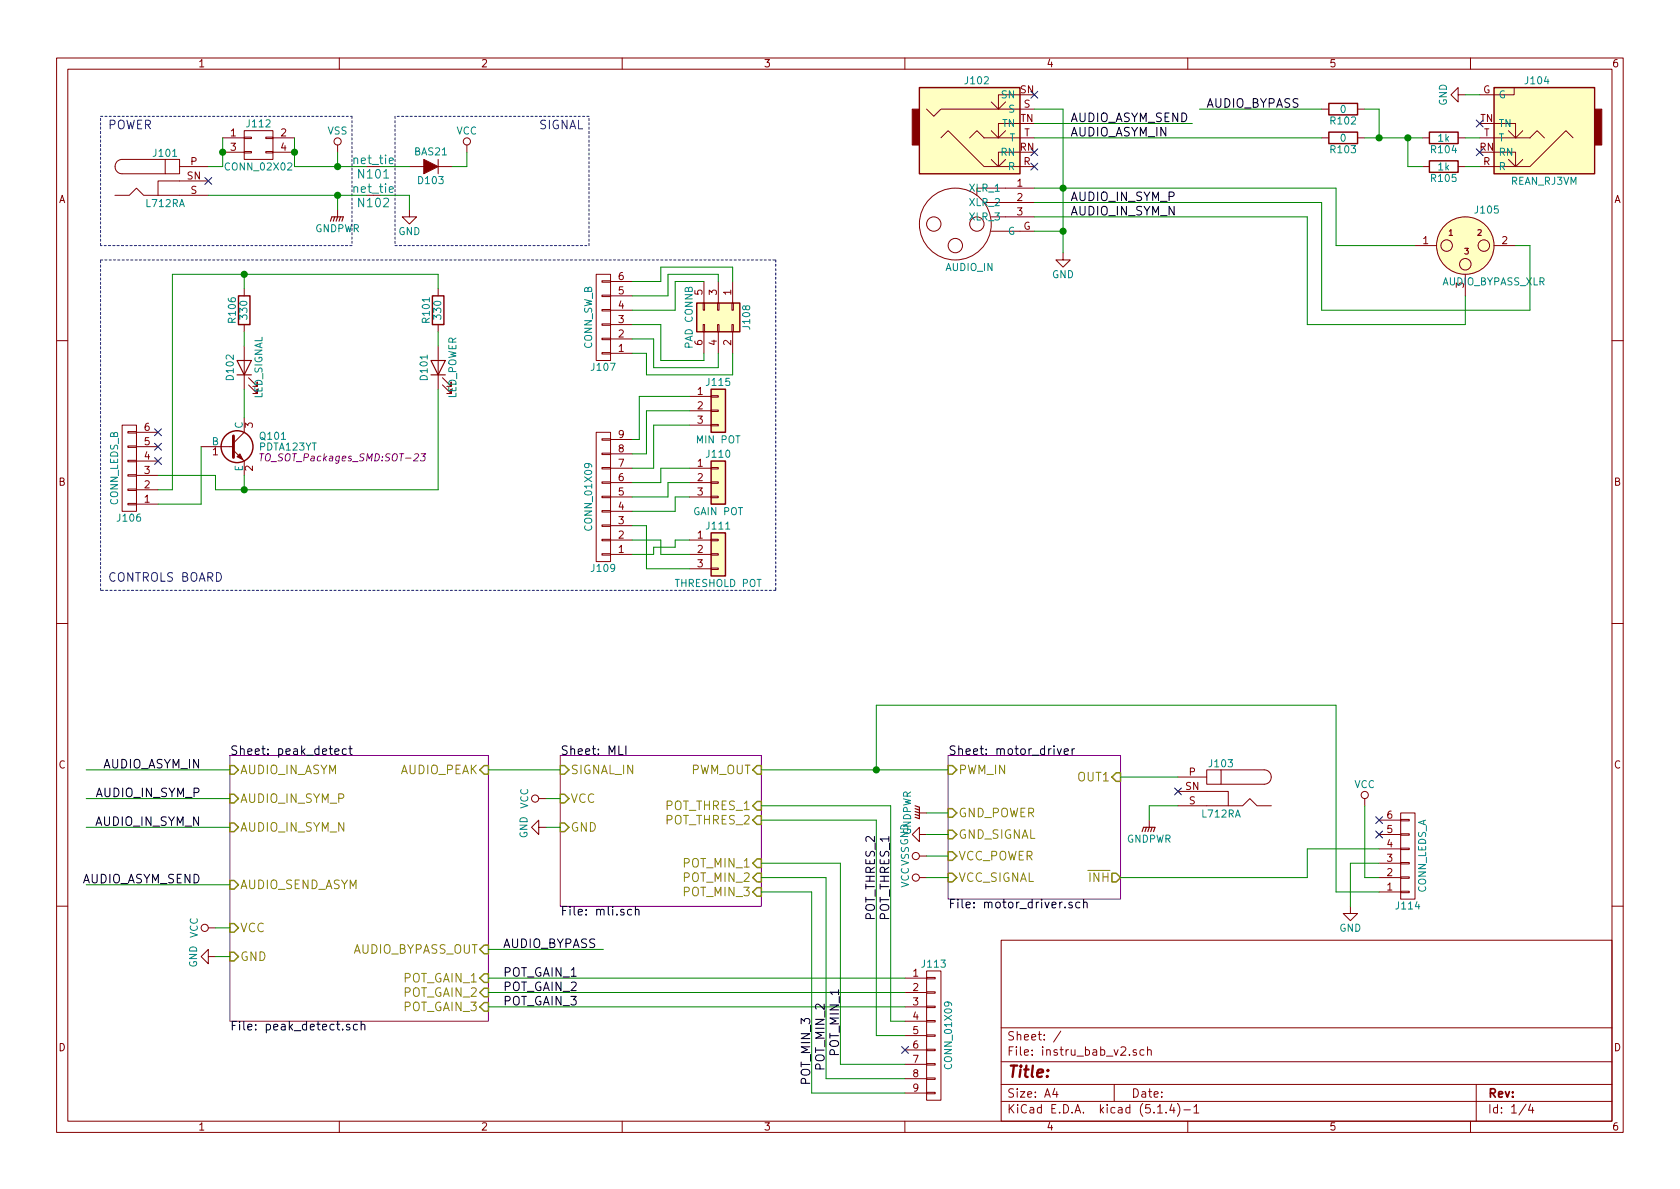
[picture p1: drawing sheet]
<svg xmlns="http://www.w3.org/2000/svg" width="297mm" height="210mm" viewBox="0 0 297 210" stroke-linecap="round" stroke-linejoin="round" font-family="sans-serif">
<g fill="none" stroke="#840000" stroke-width=".18">
<path d="M10 10.3h277v189.9h-277zM12 12.2h273v186.1h-273zM60 10.3v1.9M110 10.3v1.9M160 10.3v1.9M163.8 19.3l1.3 1.3 1.3-1.3h16.5M175.3 18l1.2 1.3 1.3-1.3M180.3 16.8h-3.8v2.5M210 10.3v1.9M233.7 19.3h1.2M240 19.3h1.3M257.8 16.8v-1.3l-1.3 1.3 1.3 1.2v-1.2h1.3"/>
<path d="M260 10.3v1.9M267.7 15.5v1.3h-6.1M20.3 34.5h2.6l1.2-1.2 1.3 1.2h11.4M29.2 28.2h2.5v2.5h-2.5zM29.2 28.2h-7.6a1.27 1.27 0 0 0-1.3 1.3 1.27 1.27 0 0 0 1.3 1.2h7.6M31.7 29.5h5.1M36.8 32h-8.9v2.5M39.4 24.4h3.8M39.4 26.9h3.8M43.2 26.8h1.2v.2h-1.2zM43.2 24.3h1.2v.2h-1.2zM43.2 23.1h5.1v5.1h-5.1z"/>
<path d="M47 26.8h1.3v.2h-1.3zM47 24.3h1.3v.2h-1.3zM48.3 24.4h3.8M48.3 26.9h3.8M59.7 25.6v1.3M59.7 37.1v1.2M72.4 37.1v1.2h1.3l-1.3 1.3-1.3-1.3h1.3M72.4 29.5h2.5M77.5 28.2v2.5M77.5 29.5h2.5M82.5 25.6v1.3M166.4 24.4l1.2-1.3 6.4 6.4h8.9"/>
<path d="M171.4 24.4l1.3-1.3 1.3 1.3h8.9M174 35.8h8.9M175.3 28.2l1.2 1.3 1.3-1.3M175.3 23.1l1.2 1.3 1.3-1.3M175.3 38.3h7.6M180.3 26.9h-3.8v2.6M180.3 21.8h-3.8v2.6M182.9 33.3h-10.2v1.2M233.7 24.4h1.2M240 24.4h1.3M251.5 29.5h1.2M251.5 24.4h1.2"/>
<path d="M257.8 29.5h1.3M257.8 24.4h1.3M261.6 24.4h8.9l1.3-1.3 1.2 1.3M264.2 26.9h3.8v2.6M264.2 21.8h3.8v2.6M266.7 28.2l1.3 1.3 1.2-1.3M266.7 23.1l1.3 1.3 1.2-1.3M278.1 24.4l-1.2-1.3-6.4 6.4h-8.9M43.2 51v1.3M43.2 57.4v1.3M77.5 51v1.3M77.5 57.4v1.3"/>
<path d="M105.4 48.5h2.5v15.2h-2.5zM106.4 49.7h1.5v.2h-1.5zM106.4 52.2h1.5v.2h-1.5zM106.4 54.7h1.5v.3h-1.5zM106.4 57.3h1.5v.2h-1.5zM106.4 59.8h1.5v.3h-1.5zM107.9 59.9h3.9M107.9 57.4h3.9M107.9 54.9h3.9M107.9 52.3h3.9M107.9 49.8h3.9M124.3 53.6h.3v1.3h-.3z"/>
<path d="M124.3 57.4h.3v1.3h-.3zM124.5 49.8v3.8M124.5 58.7v3.8M126.9 53.6h.2v1.3h-.2zM126.9 57.4h.2v1.3h-.2zM127 49.8v3.8M127 58.7v3.8M129.4 53.6h.3v1.3h-.3zM129.4 57.4h.3v1.3h-.3zM129.5 49.8v3.8M129.5 58.7v3.8M175.3 40.9h7.6"/>
<path d="M188 44.7v1.3h1.2l-1.2 1.2-1.3-1.2h1.3M250.2 43.4h3.8M259.1 48.5v3.8M264.2 43.4h3.8M10 60.2h2M21.6 75.2h2.5v15.2h-2.5zM22.6 76.3h1.5v.3h-1.5zM22.6 78.9h1.5v.2h-1.5zM24.1 79h3.8M24.1 76.4h3.8M35.6 79h5.7M41.3 79.6l1.9 1.9v2.6"/>
<path d="M43.2 61.2v7.6M43.2 73.9v2.5l-1.9 2M43.9 68.1l1.6 1.5v-.8v.8h-.8M43.9 66.8l1.6 1.5v-.7v.7h-.8M77.5 61.2v7.6M78.2 68.1l1.6 1.5v-.8v.8h-.8M78.2 66.8l1.6 1.5v-.7v.7h-.8M105.4 76.4h2.5v22.9h-2.5zM106.4 77.6h1.5v.2h-1.5zM106.4 62.4h1.5v.2h-1.5zM107.9 77.7h3.9M107.9 62.5h3.9"/>
<path d="M121.9 70.1h3.8M121.9 72.6h3.8M121.9 75.2h3.8M125.7 75.1h1.3v.2h-1.3zM125.7 72.5h1.3v.3h-1.3zM125.7 70h1.3v.2h-1.3zM285 60.2h2M22.6 81.4h1.5v.3h-1.5zM22.6 83.9h1.5v.3h-1.5zM22.6 86.5h1.5v.2h-1.5zM22.6 89h1.5v.3h-1.5zM24.1 89.1h3.8"/>
<path d="M24.1 86.6h3.8M24.1 84.1h3.8M24.1 81.5h3.8M106.4 80.1h1.5v.3h-1.5zM106.4 82.7h1.5v.2h-1.5zM106.4 85.2h1.5v.3h-1.5zM106.4 87.8h1.5v.2h-1.5zM106.4 90.3h1.5v.2h-1.5zM106.4 92.8h1.5v.3h-1.5zM106.4 95.4h1.5v.2h-1.5zM106.4 97.9h1.5v.3h-1.5zM107.9 82.8h3.9"/>
<path d="M107.9 85.3h3.9M107.9 87.9h3.9M107.9 95.5h3.9M107.9 98h3.9M107.9 93h3.9M107.9 90.4h3.9M107.9 80.3h3.9M121.9 82.8h3.8M121.9 85.3h3.8M121.9 87.9h3.8M121.9 95.5h3.8M121.9 98h3.8"/>
<path d="M125.7 87.8h1.3v.2h-1.3zM125.7 85.2h1.3v.3h-1.3zM125.7 82.7h1.3v.2h-1.3zM125.7 97.9h1.3v.3h-1.3zM125.7 95.4h1.3v.2h-1.3zM10 110.3h2M121.9 100.6h3.8M125.7 100.5h1.3v.2h-1.3zM285 110.3h2M208.3 139.9h8.9v2.6M208.3 137.4h5.1M213.4 136.1h2.5v2.6h-2.5z"/>
<path d="M215.9 136.1h7.6a1.27 1.27 0 0 1 1.3 1.3 1.27 1.27 0 0 1-1.3 1.3h-7.6M95.2 146.3v-1.3l-1.2 1.3 1.2 1.3v-1.3h1.3M95.2 141.2h1.3M162.6 147.6v-1.3l-1.3 1.3 1.3 1.2v-1.2h1.2M162.6 143.8h1.2M162.6 155.2h1.2M162.6 151.4h1.2M203.2 145v1.3M208.3 142.5h11.4l1.3-1.3 1.2 1.3h2.6M241.3 141.2v1.3M243.8 155.2h3.8M243.8 157.7h3.8"/>
<path d="M243.8 152.6h3.8M243.8 150.1h3.8M243.8 147.6h3.8M243.8 145h3.8M247.6 144.9h1.6v.3h-1.6zM247.6 147.4h1.6v.3h-1.6zM247.6 150h1.6v.2h-1.6zM247.6 152.5h1.6v.3h-1.6zM247.6 155.1h1.6v.2h-1.6zM247.6 157.6h1.6v.3h-1.6zM247.6 143.8h2.6v15.2h-2.6zM10 160.2h2"/>
<path d="M36.8 169.2v-1.3l-1.2 1.3 1.2 1.2v-1.2h1.3M36.8 164.1h1.3M160 173h3.8M160 175.5h3.8M160 178h3.8M163.8 177.9h1.6v.3h-1.6zM163.8 175.4h1.6v.2h-1.6zM163.8 172.8h1.6v.3h-1.6zM163.8 171.7h2.6v22.9h-2.6zM177 166.3h108v32h-108zM238.8 160.3v1.2h1.2l-1.2 1.3-1.3-1.3h1.3M285 160.2h2"/>
<path d="M60 198.3v1.9M110 198.3v1.9M160 198.3v1.9M160 180.6h3.8M160 183.1h3.8M160 185.7h3.8M160 188.2h3.8M160 190.7h3.8M160 193.3h3.8M163.8 193.2h1.6v.2h-1.6zM163.8 190.6h1.6v.3h-1.6zM163.8 188.1h1.6v.2h-1.6z"/>
<path d="M163.8 185.5h1.6v.3h-1.6zM163.8 183h1.6v.3h-1.6zM163.8 180.5h1.6v.2h-1.6zM177 194.8h108M177 191.8h108M177 187.8h108M177 181.8h108M186.5 192.5l-.4 1h1M186.8 193v1M187.6 182.3l-1.3 2M197 191.8v3M200.9 185.7a.37 .37 0 0 0-.6 .1l.1 .2 .5 .2 .1 .1-.2 .3-.5-.1"/>
<path d="M202.3 185.7l-.5-.1-.3 .3 .2 .6h.6M202.9 185.7h.1a.37 .37 0 0 1 .6 .1v.8M202.9 185.1v1.5M204.7 196.8h.8M206.2 196.7v.1M207.2 195.2l-.4 1.1h.9M207.5 195.8v1M208.2 195.1a1.71 1.71 0 0 1 0 2.3M209.3 196.3h1.2M210 198.3v1.9M211.1 195.8l.4-.5v1.5M211.1 196.8h.9"/>
<path d="M260 198.3v1.9M261 191.8v6.5M269.8 195.2l-1.2 2M270.6 195.2l-.3 1.1h.9M271 195.8v1"/>
<circle cx="59.7" cy="25" r=".63"/>
<circle cx="82.5" cy="25" r=".63"/>
<circle cx="165.1" cy="39.6" r="1.27"/>
<circle cx="168.9" cy="39.6" r="6.3"/>
<circle cx="172.7" cy="39.6" r="1.27"/>
<circle cx="168.9" cy="43.4" r="1.27"/>
<circle cx="255.8" cy="43.4" r="1.02"/>
<circle cx="259.1" cy="43.4" r="5.1"/>
<circle cx="259.1" cy="46.7" r="1.02"/>
<circle cx="262.4" cy="43.4" r="1.02"/>
<circle cx="94.6" cy="141.2" r=".63"/>
<circle cx="161.9" cy="155.2" r=".63"/>
<circle cx="161.9" cy="151.4" r=".63"/>
<circle cx="241.3" cy="140.6" r=".63"/>
<circle cx="36.2" cy="164.1" r=".63"/>
</g>
<path d="M46.3 80.2l-.2 1.3M74.5 80.2h.8l-.5 .5 .3 .1v.5l-.2 .2-.6-.1M40.6 133.6h45.8v47h-45.8zM99.1 133.6h35.5v26.7h-35.5zM167.6 133.6h30.5v25.4h-30.5z" fill="none" stroke="#840084" stroke-width=".18"/>
<g fill="none" stroke="#000" stroke-width=".18">
<path d="M59.2 132.9l.7-.1v-.3l-.5-.1-.2 .2 .1 .7h.6M61.2 132.5l-.4-.1-.2 .1v.8a.48 .48 0 0 0 .6 0M61.7 132.4h.6M61.9 131.9v1.3l.4 .2M109.4 131.9v1.5h.8M110.7 131.9v1.5M186.9 132.4l.4 1 .4-1M188.2 132.9l.7-.1-.1-.3-.4-.1-.2 .2v.7h.6M189.6 132.4v1M190 132.4l-.3 .1-.1 .2M189.6 159.6l-.4-.1-.2 .2 .1 .3 .5 .1v.4h-.6M190.9 159.6l-.4-.1-.2 .2v.7a.48 .48 0 0 0 .6 .1"/>
<path d="M191.6 159.7l.2-.2 .4 .1v.9M191.6 159v1.5M111.7 160.9l-.4-.1-.3 .1v.8a.48 .48 0 0 0 .7 0M112.3 160.9l.2-.1 .4 .1 .1 .9M112.3 160.3v1.5M61.8 181.2a.37 .37 0 0 0-.6 .1l.1 .3 .6 .2-.2 .3h-.5M63.2 181.2l-.4-.1-.3 .3 .1 .7h.6M63.9 181.2a.37 .37 0 0 1 .6 .1v.8M63.9 180.6v1.5"/>
</g>
<g fill="none" stroke="#848400" stroke-width=".25">
<path d="M40.6 135.4h.8l.8 .7-.8 .8h-.8zM84.8 136.1l.8-.7h.8v1.5h-.8zM99.1 135.4h.7l.8 .7-.8 .8h-.7zM133.1 136.1l.8-.7h.7v1.5h-.7zM167.6 135.4h.8l.8 .7-.8 .8h-.8zM197.4 136.6h.7v1.6h-.7l-.8-.8zM40.6 140.5h.8l.8 .7-.8 .8h-.8zM40.6 145.5h.8l.8 .8-.8 .8h-.8zM40.6 155.7h.8l.8 .8-.8 .7h-.8zM99.1 140.5h.7l.8 .7-.8 .8h-.7zM99.1 145.5h.7l.8 .8-.8 .8h-.7zM133.9 141.7h.7v1.6h-.7l-.8-.8z"/>
<path d="M133.9 144.3h.7v1.5h-.7l-.8-.8zM133.9 151.9h.7v1.5h-.7l-.8-.8zM133.9 154.4h.7v1.6h-.7l-.8-.8zM133.9 157h.7v1.5h-.7l-.8-.8zM167.6 154.4h.8l.8 .8-.8 .8h-.8zM167.6 150.6h.8l.8 .8-.8 .7h-.8zM167.6 146.8h.8l.8 .8-.8 .7h-.8zM167.6 143h.8l.8 .8-.8 .7h-.8zM196.6 154.4h.8l.7 .8-.7 .8h-.8zM40.6 168.4h.8l.8 .8-.8 .7h-.8zM40.6 163.3h.8l.8 .8-.8 .7h-.8zM84.8 175.5l.8-.8h.8v1.6h-.8z"/>
<path d="M85.6 167.1h.8v1.6h-.8l-.8-.8zM85.6 172.2h.8v1.5h-.8l-.8-.7zM85.6 177.3h.8v1.5h-.8l-.8-.8z"/>
</g>
<g fill="none" stroke="#840000" stroke-width=".2">
<path d="M58.4 39.1l.3-.8h2l-.2 .8M59.2 38.3l-.3 .8M59.7 38.3l-.3 .8M60.2 38.3l-.3 .8M41.9 63.7h2.5l-1.2 2.6zM41.9 66.3h2.5M76.2 63.7h2.5l-1.2 2.6zM76.2 66.3h2.5M161.8 142.5l.8 .2v2.1l-.8-.3M161.8 143l.8 .3M161.8 143.5l.8 .3M161.8 144l.8 .3"/>
<path d="M201.9 147.1l.3-.8h2l-.2 .8M202.7 146.3l-.3 .8M203.2 146.3l-.3 .8M203.7 146.3l-.2 .8"/>
</g>
<g fill="#ffffc2" stroke="#ffffc2" stroke-width=".18">
<path d="M125.7 81.5h2.6v7.6h-2.6z"/>
<path d="M125.7 94.2h2.6v7.6h-2.6z"/>
<path d="M264.2 15.5h17.7v15.2h-17.7z"/>
<path d="M125.7 68.8h2.6v7.6h-2.6z"/>
<path d="M162.6 15.5h17.7v15.2h-17.7z"/>
<path d="M123.2 53.6h7.6v5.1h-7.6z"/>
<circle cx="259.1" cy="43.4" r="5.1"/>
</g>
<g fill="none" stroke="#840000" stroke-width=".25">
<path d="M162.6 15.5h17.7v15.2h-17.7zM234.9 18.3h5.1v2h-5.1zM264.2 15.5h17.7v15.2h-17.7zM234.9 23.4h5.1v2h-5.1zM252.7 23.4h5.1v2h-5.1zM252.7 28.4h5.1v2.1h-5.1zM42.2 52.3h2v5.1h-2zM76.5 52.3h2v5.1h-2zM123.2 53.6h7.6v5.1h-7.6zM125.7 68.8h2.6v7.6h-2.6zM125.7 81.5h2.6v7.6h-2.6zM125.7 94.2h2.6v7.6h-2.6z"/>
<circle cx="41.9" cy="79" r="2.82"/>
</g>
<path d="M41.3 77.1v3.8" fill="none" stroke="#840000" stroke-width=".51"/>
<g fill="#840000" stroke="#840000" stroke-width=".18">
<path d="M42.4 80.3l.5 1-1-.5z"/>
<path d="M281.9 19.3h1.3v6.3h-1.3z"/>
<path d="M161.3 19.3h1.3v6.3h-1.3z"/>
<path d="M74.9 28.2l2.6 1.3-2.6 1.2z"/>
</g>
<path d="M17.8 20.6h44.4M62.2 20.6v22.8M69.8 20.6v22.8M104.1 20.6h-34.3M17.8 46h119.4M17.8 43.4v-22.8M62.2 43.4h-44.4M69.8 43.4h34.3M104.1 43.4v-22.8M137.2 46v58.4M17.8 104.4v-58.4M137.2 104.4h-119.4" fill="none" stroke="#0000c2" stroke-width=".18" stroke-dasharray=".4 .4"/>
<g fill="none" stroke="#008400" stroke-width=".18">
<path d="M182.9 19.3h5.1v25.4M212.1 19.3h21.6M241.3 19.3h2.5v5.1M259.1 16.8h2.5M36.8 34.5h28M39.4 24.4v5.1h-2.6M52.1 24.4v5.1h12.7M59.7 26.9v2.6M59.7 34.5v2.6M67.3 29.5h5.1M67.3 34.5h5.1v2.6M82.5 26.9v2.6h-2.5"/>
<path d="M182.9 38.3h48.2v19.1h28v-5.1M182.9 33.3h53.3v10.1h14M182.9 35.8h50.8v19.1h36.8v-11.5h-2.5M182.9 24.4h50.8M182.9 21.8h27.9M241.3 24.4h10.2M248.9 24.4v5.1h2.6M259.1 29.5h2.5M259.1 24.4h2.5M43.2 48.5v2.5M43.2 58.7v2.5M77.5 51v-2.5h-47v38.1h-2.6"/>
<path d="M77.5 58.7v2.5M111.8 57.4h5v6.3h7.7v-1.2M111.8 59.9h3.8v5.1h11.4v-2.5M111.8 49.8h5v-2.6h12.7v2.6M124.5 49.8h-5.1v5.1h-7.6M127 49.8v-1.3h-8.9v3.8h-6.3M182.9 40.9h5.1M35.6 79v10.1h-7.7M43.2 68.8v5.1M77.5 68.8v17.8h-39.4v-2.5h-10.2M111.8 62.5h2.5v3.8h15.2v-3.8M121.9 75.2h-6.3v7.6h-3.8"/>
<path d="M121.9 72.6h-7.6v7.7h-2.5M121.9 70.1h-8.9v7.6h-1.2M43.2 84.1v2.5M111.8 95.5h5v2.5h5.1M111.8 93h2.5v7.6h7.6M121.9 95.5h-2.5v1.3h-3.8v1.2h-3.8M121.9 82.8h-5.1v2.5h-5M121.9 87.9h-2.5v2.5h-7.6M121.9 85.3h-3.8v2.6h-6.3M15.2 136.1h25.4M86.4 136.1h12.7M134.6 136.1h33"/>
<path d="M154.9 136.1v-11.4h81.3v33h7.6M198.1 137.4h10.2M15.2 141.2h25.4M15.2 146.3h25.4M15.2 156.5h25.4M96.5 141.2h2.6M96.5 146.3h2.6M134.6 145h20.3v38.1h5.1M134.6 155.2h11.4v35.5h14M134.6 152.6h14v35.6h11.4M134.6 157.7h8.9v35.6h16.5M134.6 142.5h22.9v38.1h2.5"/>
<path d="M163.8 155.2h3.8M163.8 143.8h3.8M163.8 147.6h3.8M163.8 151.4h3.8M208.3 142.5h-5.1v2.5M241.3 142.5v12.7h2.5M243.8 150.1h-12.7v5.1h-33M243.8 152.6h-5v7.7M38.1 169.2h2.5M38.1 164.1h2.5M86.4 167.9h20.3M86.4 173h73.6"/>
<path d="M86.4 175.5h73.6M86.4 178h73.6"/>
</g>
<g fill="#008400" stroke="#008400" stroke-width=".25">
<circle cx="188" cy="40.9" r=".51"/>
<circle cx="154.9" cy="136.1" r=".51"/>
<circle cx="43.2" cy="86.6" r=".51"/>
<circle cx="59.7" cy="34.5" r=".51"/>
<circle cx="43.2" cy="48.5" r=".51"/>
<circle cx="59.7" cy="29.5" r=".51"/>
<circle cx="243.8" cy="24.4" r=".51"/>
<circle cx="248.9" cy="24.4" r=".51"/>
<circle cx="39.4" cy="26.9" r=".51"/>
<circle cx="188" cy="33.3" r=".51"/>
<circle cx="52.1" cy="26.9" r=".51"/>
</g>
<g fill="none" stroke="#000084" stroke-width=".18">
<path d="M182.3 16.1l1.2 1.3M183.5 16.1l-1.2 1.3M36.2 31.4l1.2 1.2M37.4 31.4l-1.2 1.2M182.3 28.8l1.2 1.3M182.3 26.3l1.2 1.2M183.5 28.8l-1.2 1.3M183.5 26.3l-1.2 1.2M261 26.3l1.2 1.2M261 21.2l1.2 1.2M262.2 26.3l-1.2 1.2M262.2 21.2l-1.2 1.2"/>
<path d="M27.3 78.4l1.2 1.2M27.3 75.8l1.2 1.3M28.5 78.4l-1.2 1.2M28.5 75.8l-1.2 1.3M27.3 80.9l1.2 1.2M28.5 80.9l-1.2 1.2M207.7 139.3l1.2 1.3M208.9 139.3l-1.2 1.3M243.2 144.4l1.2 1.2M243.2 147l1.2 1.2M244.4 144.4l-1.2 1.2M244.4 147l-1.2 1.2"/>
<path d="M159.4 185.1l1.2 1.2M160.6 185.1l-1.2 1.2"/>
</g>
<text font-size="2.8" fill="#840000" x="178" y="190.5">Title:</text>
<g font-size="2.1" fill="#0000c2">
<text x="19" y="22.9">POWER</text>
<text x="95.2" y="22.9">SIGNAL</text>
<text x="19" y="102.9">CONTROLS BOARD</text>
</g>
<g font-size="2.1">
<text x="189.2" y="21.6">AUDIO_ASYM_SEND</text>
<text x="213.1" y="19">AUDIO_BYPASS</text>
<text x="189.2" y="24.1">AUDIO_ASYM_IN</text>
<text x="189.2" y="35.6">AUDIO_IN_SYM_P</text>
<text x="189.2" y="38.1">AUDIO_IN_SYM_N</text>
<text x="18.1" y="135.9">AUDIO_ASYM_IN</text>
<text x="40.6" y="133.5">Sheet: peak_detect</text>
<text x="99.1" y="133.5">Sheet: MLI</text>
<text x="167.6" y="133.5">Sheet: motor_driver</text>
<text x="17" y="141">AUDIO_IN_SYM_P</text>
<text x="16.9" y="146">AUDIO_IN_SYM_N</text>
<text x="14.3" y="156.2">AUDIO_ASYM_SEND</text>
<text x="99.1" y="161.9">File: mli.sch</text>
<text x="167.6" y="160.6">File: motor_driver.sch</text>
<text x="88.9" y="167.6">AUDIO_BYPASS</text>
<text x="154.7" y="162.7" transform="rotate(-90 154.7 162.7)">POT_THRES_2</text>
<text x="157.2" y="162.7" transform="rotate(-90 157.2 162.7)">POT_THRES_1</text>
<text x="88.9" y="172.7">POT_GAIN_1</text>
<text x="88.9" y="175.3">POT_GAIN_2</text>
<text x="88.9" y="177.8">POT_GAIN_3</text>
<text x="40.6" y="182.2">File: peak_detect.sch</text>
<text x="145.8" y="189.5" transform="rotate(-90 145.8 189.5)">POT_MIN_2</text>
<text x="148.3" y="186.9" transform="rotate(-90 148.3 186.9)">POT_MIN_1</text>
<text x="143.3" y="192" transform="rotate(-90 143.3 192)">POT_MIN_3</text>
</g>
<g font-size="2.1" fill="#008484">
<text x="62.6" y="29">net_tie</text>
<text x="62.6" y="34.1">net_tie</text>
<text x="63.5" y="31.6">N101</text>
<text x="63.5" y="36.6">N102</text>
</g>
<g font-size="2.1" fill="#848400">
<text x="42.4" y="136.9">AUDIO_IN_ASYM</text>
<text x="70.7" y="136.9">AUDIO_PEAK</text>
<text x="100.8" y="136.9">SIGNAL_IN</text>
<text x="122" y="136.9">PWM_OUT</text>
<text x="169.4" y="136.9">PWM_IN</text>
<text x="42.4" y="142">AUDIO_IN_SYM_P</text>
<text x="100.8" y="142">VCC</text>
<text x="117.8" y="143.3">POT_THRES_1</text>
<text x="190.7" y="138.2">OUT1</text>
<text x="42.4" y="147.1">AUDIO_IN_SYM_N</text>
<text x="100.8" y="147.1">GND</text>
<text x="117.8" y="145.8">POT_THRES_2</text>
<text x="169.4" y="148.3">GND_SIGNAL</text>
<text x="169.4" y="144.5">GND_POWER</text>
<text x="121.1" y="153.4">POT_MIN_1</text>
<text x="121.1" y="156">POT_MIN_2</text>
<text x="169.4" y="156">VCC_SIGNAL</text>
<text x="169.4" y="152.1">VCC_POWER</text>
<text x="192.7" y="156">INH</text>
<text x="42.4" y="157.2">AUDIO_SEND_ASYM</text>
<text x="121.1" y="158.5">POT_MIN_3</text>
<text x="42.4" y="164.8">VCC</text>
<text x="42.4" y="169.9">GND</text>
<text x="62.2" y="168.7">AUDIO_BYPASS_OUT</text>
<text x="71.4" y="173.7">POT_GAIN_1</text>
<text x="71.4" y="176.3">POT_GAIN_2</text>
<text x="71.4" y="178.8">POT_GAIN_3</text>
</g>
<g font-size="2.1" fill="#840000">
<text x="178" y="184">Sheet: /</text>
<text x="178" y="186.7">File: instru_bab_v2.sch</text>
<text x="178" y="196.9">KiCad E.D.A. kicad (5.1.4)-1</text>
<text x="178" y="194.1">Size: A4</text>
<text x="200" y="194.1">Date:</text>
<text x="263" y="194.1">Rev:</text>
<text x="263" y="196.9">Id: 1/4</text>
</g>
<g font-size="1.8" fill="#840000">
<text x="35" y="11.9">1</text>
<text x="85" y="11.9">2</text>
<text x="135" y="11.9">3</text>
<text x="185" y="11.9">4</text>
<text x="235" y="11.9">5</text>
<text x="285" y="11.9">6</text>
<text x="180.4" y="16.5">SN</text>
<text x="262.2" y="16.5">G</text>
<text x="180.4" y="21.6">TN</text>
<text x="181" y="19">S</text>
<text x="261.7" y="21.6">TN</text>
<text x="33.7" y="29.2">P</text>
<text x="40.8" y="24.1">1</text>
<text x="40.8" y="26.7">3</text>
<text x="49.7" y="24.1">2</text>
<text x="49.7" y="26.7">4</text>
<text x="180.3" y="26.7">RN</text>
<text x="181" y="29.2">R</text>
<text x="181.1" y="24.1">T</text>
<text x="261.6" y="26.7">RN</text>
<text x="262.3" y="29.2">R</text>
<text x="262.4" y="24.1">T</text>
<text x="10.4" y="35.9">A</text>
<text x="33.1" y="31.7">SN</text>
<text x="33.7" y="34.3">S</text>
<text x="179.9" y="33">1</text>
<text x="179.9" y="35.6">2</text>
<text x="285.4" y="35.9">A</text>
<text x="179.9" y="38.1">3</text>
<text x="180.9" y="40.6">G</text>
<text x="251.6" y="43.2">1</text>
<text x="265.6" y="43.2">2</text>
<text x="109.4" y="52.1">5</text>
<text x="109.4" y="49.5">6</text>
<text x="124.2" y="52.2" transform="rotate(-90 124.2 52.2)">5</text>
<text x="126.7" y="52.2" transform="rotate(-90 126.7 52.2)">3</text>
<text x="129.3" y="52.2" transform="rotate(-90 129.3 52.2)">1</text>
<text x="258.8" y="50.9" transform="rotate(-90 258.8 50.9)">3</text>
<text x="109.4" y="59.7">2</text>
<text x="109.4" y="57.1">3</text>
<text x="109.4" y="54.6">4</text>
<text x="109.4" y="62.2">1</text>
<text x="124.2" y="61.1" transform="rotate(-90 124.2 61.1)">6</text>
<text x="126.7" y="61.1" transform="rotate(-90 126.7 61.1)">4</text>
<text x="129.3" y="61.1" transform="rotate(-90 129.3 61.1)">2</text>
<text x="123.3" y="69.8">1</text>
<text x="25.6" y="76.2">6</text>
<text x="44.7" y="75.7" transform="rotate(-90 44.7 75.7)">3</text>
<text x="109.4" y="77.5">9</text>
<text x="123.3" y="72.4">2</text>
<text x="123.3" y="74.9">3</text>
<text x="25.6" y="83.8">3</text>
<text x="25.6" y="81.3">4</text>
<text x="25.6" y="78.7">5</text>
<text x="37.6" y="80.5">1</text>
<text x="44.7" y="83.3" transform="rotate(-90 44.7 83.3)">2</text>
<text x="109.4" y="82.5">7</text>
<text x="109.4" y="80">8</text>
<text x="123.3" y="82.5">1</text>
<text x="10.4" y="85.9">B</text>
<text x="25.6" y="88.9">1</text>
<text x="25.6" y="86.4">2</text>
<text x="109.4" y="87.6">5</text>
<text x="109.4" y="85.1">6</text>
<text x="123.3" y="85.1">2</text>
<text x="123.3" y="87.6">3</text>
<text x="285.4" y="85.9">B</text>
<text x="109.4" y="95.2">2</text>
<text x="109.4" y="92.7">3</text>
<text x="109.4" y="90.2">4</text>
<text x="123.3" y="95.2">1</text>
<text x="109.4" y="97.8">1</text>
<text x="123.3" y="97.8">2</text>
<text x="123.3" y="100.3">3</text>
<text x="10.4" y="135.9">C</text>
<text x="210.2" y="137.2">P</text>
<text x="285.4" y="135.9">C</text>
<text x="209.6" y="139.7">SN</text>
<text x="210.2" y="142.2">S</text>
<text x="245.3" y="149.9">4</text>
<text x="245.3" y="147.3">5</text>
<text x="245.3" y="144.8">6</text>
<text x="245.3" y="154.9">2</text>
<text x="245.3" y="152.4">3</text>
<text x="245.3" y="157.5">1</text>
<text x="161.4" y="172.7">1</text>
<text x="161.4" y="175.3">2</text>
<text x="161.4" y="177.8">3</text>
<text x="10.4" y="185.9">D</text>
<text x="161.4" y="180.3">4</text>
<text x="161.4" y="182.9">5</text>
<text x="161.4" y="185.4">6</text>
<text x="285.4" y="185.9">D</text>
<text x="161.4" y="188">7</text>
<text x="161.4" y="190.5">8</text>
<text x="161.4" y="193">9</text>
<text x="35" y="199.9">1</text>
<text x="85" y="199.9">2</text>
<text x="135" y="199.9">3</text>
<text x="185" y="199.9">4</text>
<text x="235" y="199.9">5</text>
<text x="285" y="199.9">6</text>
</g>
<g font-size="1.8" fill="#008484">
<text x="170.8" y="14.9">J102</text>
<text x="177.1" y="17.4">SN</text>
<text x="264.9" y="17.4">G</text>
<text x="269.8" y="14.9">J104</text>
<text x="43.8" y="22.5">J112</text>
<text x="57.9" y="23.8">VSS</text>
<text x="80.7" y="23.8">VCC</text>
<text x="177.2" y="22.5">TN</text>
<text x="178.4" y="19.9">S</text>
<text x="235.4" y="22">R102</text>
<text x="237" y="20">0</text>
<text x="255.8" y="18.7" transform="rotate(-90 255.8 18.7)">GND</text>
<text x="264.9" y="22.5">TN</text>
<text x="27.3" y="27.7">J101</text>
<text x="73.4" y="27.5">BAS21</text>
<text x="177" y="27.6">RN</text>
<text x="178.5" y="25">T</text>
<text x="235.4" y="27.1">R103</text>
<text x="237" y="25.1">0</text>
<text x="253.2" y="27.1">R104</text>
<text x="254.3" y="25.1">1k</text>
<text x="264.9" y="27.6">RN</text>
<text x="264.9" y="25">T</text>
<text x="40.1" y="30.1">CONN_02X02</text>
<text x="74.1" y="32.6">D103</text>
<text x="171.5" y="33.9">XLR_1</text>
<text x="178.3" y="30.1">R</text>
<text x="253.2" y="32.2">R105</text>
<text x="254.3" y="30.1">1k</text>
<text x="264.9" y="30.1">R</text>
<text x="267.1" y="32.7">REAN_RJ3VM</text>
<text x="25.9" y="36.6">L712RA</text>
<text x="55.7" y="41.1">GNDPWR</text>
<text x="70.4" y="41.6">GND</text>
<text x="171.5" y="36.4">XLR_2</text>
<text x="171.5" y="39">XLR_3</text>
<text x="178.2" y="41.5">G</text>
<text x="260.9" y="37.8">J105</text>
<text x="167.2" y="47.9">AUDIO_IN</text>
<text x="186" y="49.2">GND</text>
<text x="254.9" y="50.5">AUDIO_BYPASS_XLR</text>
<text x="41.7" y="57" transform="rotate(-90 41.7 57)">R106</text>
<text x="43.7" y="56.3" transform="rotate(-90 43.7 56.3)">330</text>
<text x="76" y="57" transform="rotate(-90 76 57)">R101</text>
<text x="78" y="56.3" transform="rotate(-90 78 56.3)">330</text>
<text x="132.6" y="58.1" transform="rotate(-90 132.6 58.1)">J108</text>
<text x="104.7" y="61.8" transform="rotate(-90 104.7 61.8)">CONN_SW_B</text>
<text x="104.7" y="65.6">J107</text>
<text x="122.5" y="61.5" transform="rotate(-90 122.5 61.5)">PAD CONNB</text>
<text x="41.3" y="67.1" transform="rotate(-90 41.3 67.1)">D102</text>
<text x="46.4" y="70.6" transform="rotate(-90 46.4 70.6)">LED_SIGNAL</text>
<text x="75.6" y="67.1" transform="rotate(-90 75.6 67.1)">D101</text>
<text x="80.7" y="70.6" transform="rotate(-90 80.7 70.6)">LED_POWER</text>
<text x="125" y="68.2">J115</text>
<text x="42.9" y="75.8" transform="rotate(-90 42.9 75.8)">C</text>
<text x="46.1" y="77.8">Q101</text>
<text x="37.5" y="78.7">B</text>
<text x="42.9" y="83.4" transform="rotate(-90 42.9 83.4)">E</text>
<text x="123.3" y="78.4">MIN POT</text>
<text x="125" y="80.9">J110</text>
<text x="20.9" y="89.4" transform="rotate(-90 20.9 89.4)">CONN_LEDS_B</text>
<text x="20.9" y="92.2">J106</text>
<text x="104.7" y="93.5" transform="rotate(-90 104.7 93.5)">CONN_01X09</text>
<text x="122.7" y="91.1">GAIN POT</text>
<text x="125" y="93.6">J111</text>
<text x="104.7" y="101.1">J109</text>
<text x="119.4" y="103.8">THRESHOLD POT</text>
<text x="213.9" y="135.7">J103</text>
<text x="93.4" y="143" transform="rotate(-90 93.4 143)">VCC</text>
<text x="239.4" y="139.4">VCC</text>
<text x="93.3" y="148.3" transform="rotate(-90 93.3 148.3)">GND</text>
<text x="161.1" y="147.8" transform="rotate(-90 161.1 147.8)">GNDPWR</text>
<text x="199.2" y="149">GNDPWR</text>
<text x="212.6" y="144.6">L712RA</text>
<text x="160.7" y="157" transform="rotate(-90 160.7 157)">VCCVSSGND</text>
<text x="247" y="160.8">J114</text>
<text x="252.1" y="158" transform="rotate(-90 252.1 158)">CONN_LEDS_A</text>
<text x="35" y="165.9" transform="rotate(-90 35 165.9)">VCC</text>
<text x="236.8" y="164.8">GND</text>
<text x="34.8" y="171.1" transform="rotate(-90 34.8 171.1)">GND</text>
<text x="163.1" y="171.1">J113</text>
<text x="168.3" y="188.7" transform="rotate(-90 168.3 188.7)">CONN_01X09</text>
</g>
<g font-size="1.8" fill="#840084">
<text x="45.9" y="79.7">PDTA123YT</text>
<text x="46.7" y="81.6">TO_SOT_Packages_SMD:SOT-23</text>
</g>
<g font-size="1.4" fill="#840000">
<text x="256.2" y="41.7">1</text>
<text x="261.2" y="41.7">2</text>
<text x="259" y="45">3</text>
</g>
</svg>
